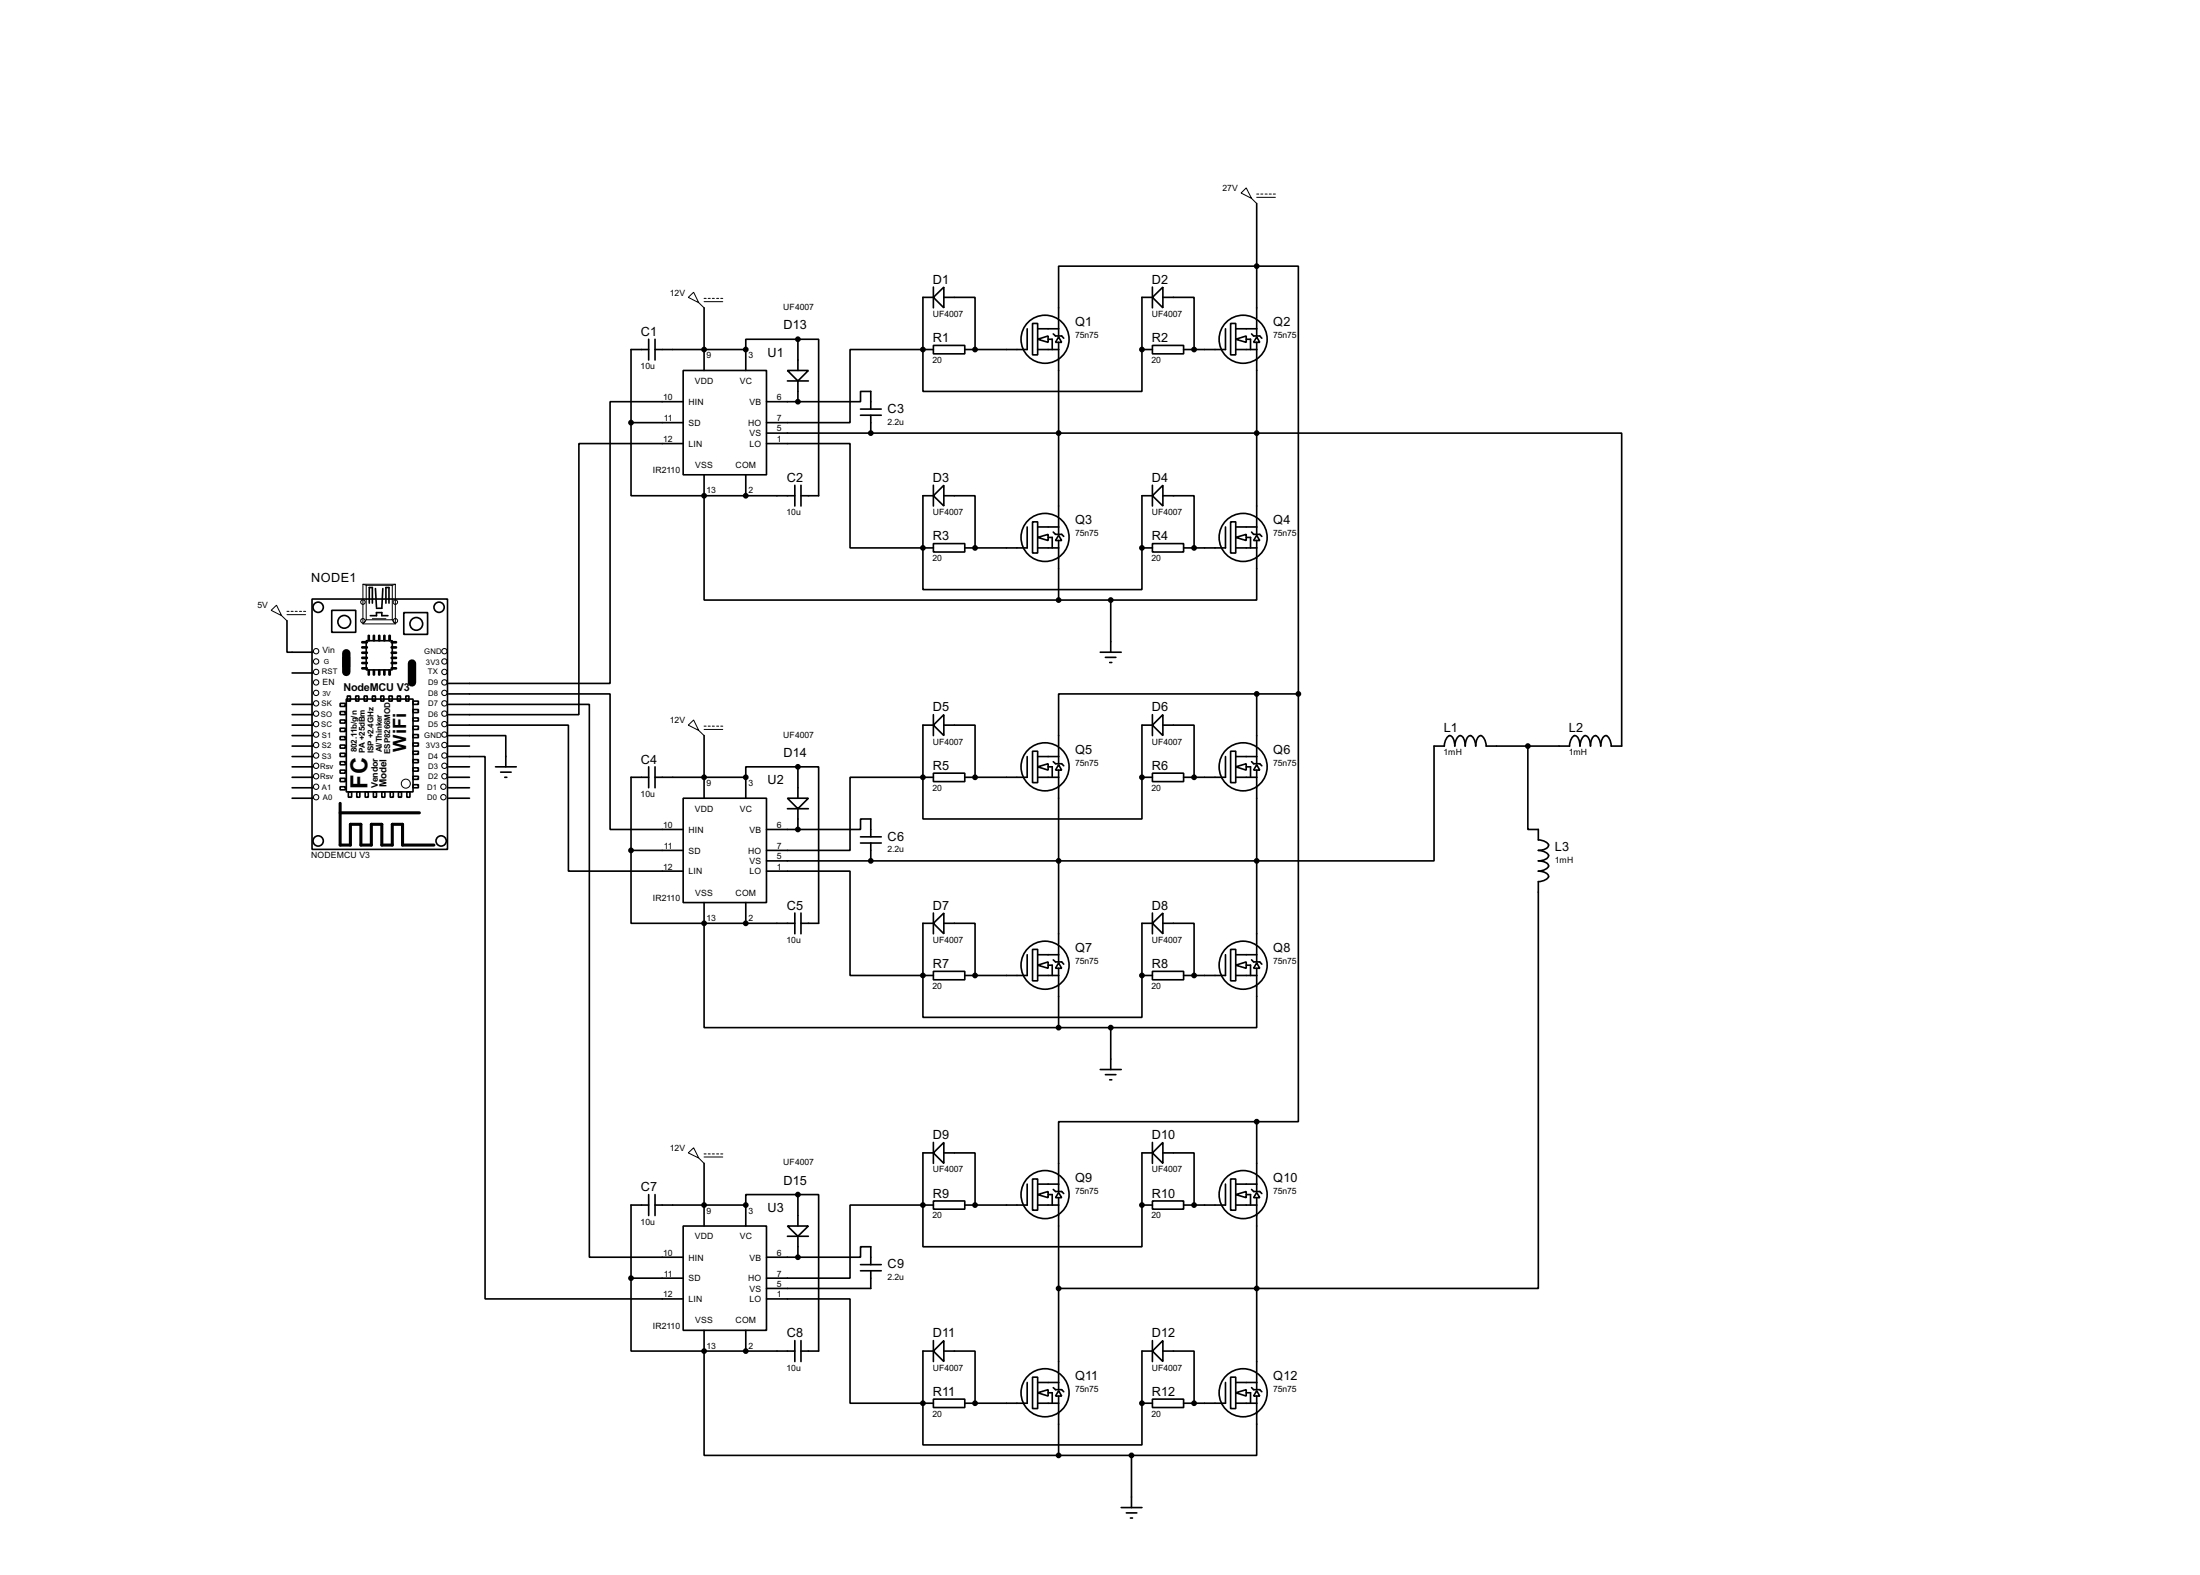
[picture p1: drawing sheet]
<svg xmlns="http://www.w3.org/2000/svg" width="536mm" height="383mm" viewBox="0 0 536 383" stroke-linecap="round" stroke-linejoin="round" font-family="sans-serif">
<g fill="none" stroke="#000" stroke-width=".4">
<path d="M306.1 49.6v27.9M171.5 75v15.2M227.4 72.4l2.5-2.5v5.1zM227.4 72.4h-2.6v12.7M227.4 69.9v5.1M229.9 72.4h7.6v12.7M251.5 78.8h1.3v7.6h-1.3zM257.9 77.5v-12.7h58.4v104.2M257.9 77.8v4M280.7 72.4l2.6-2.5v5.1zM280.7 72.4h-2.5v12.7M280.7 69.9v5.1"/>
<path d="M283.3 72.4h7.6v12.7M299.8 78.8h1.2v7.6h-1.2zM306.1 77.8v4M158 85.1h-4.3v17.8M158 82.6v5.1M159.6 85.1h22.1M159.6 82.6v5.1M166.4 90.2h20.3v25.4h-20.3zM166.4 97.8h-17.8v68.6h-39.3M181.7 85.1v5.1M186.7 97.8h7.7M191.8 90.2h5.1l-2.5 2.6z"/>
<path d="M191.8 92.8h5.1M194.4 97.8h15.2v-2.5h2.5v4.3M194.4 82.6h-12.7v2.5M194.4 82.6h5v38.1h-4.3M194.4 82.6v7.6M194.4 92.8v5M209.6 99.6h5.1M224.8 85.1v10.2h53.4v-10.2M224.8 85.1h-17.7v17.8h-20.4M224.8 85.1h2.6M227.4 84.1h7.6v2.1h-7.6zM250.2 80.1v5h-15.2"/>
<path d="M252.8 82.6l2.5-.8v1.6zM252.8 85.1h5.1M252.8 80.1h5.1M255.3 82.6h1v2.5M256.6 81.3l.5 .5h1.5l.5 .6M257.9 82.1l.7 1.3h-1.5zM257.9 83.4v42.4M278.2 85.1h2.5M280.7 84.1h7.6v2.1h-7.6zM298.5 80.1v5h-10.2M301 82.6l2.6-.8v1.6zM301 85.1h5.1"/>
<path d="M301 80.1h5.1M303.6 82.6h1v2.5M304.9 81.3l.5 .5h1.5l.5 .6M306.1 82.1l.8 1.3h-1.5zM306.1 83.4v42.4M153.7 102.9v17.8h17.8M153.7 102.9h12.7M166.4 108h-25.4v66h-31.7M171.5 115.6v5.1M181.7 115.6v5.1M186.7 108h20.4v25.4h17.7M186.7 105.5h208.3v76.2h-2.5l-.3-1.3a1.29 1.29 0 0 0-1.4-1.2 2.8 2.8 0 0 0-.9 2.5l-.2-1.3a1.29 1.29 0 0 0-1.4-1.2 2.8 2.8 0 0 0-.9 2.5v-.7a2.06 2.06 0 0 0-1.3-1.9 2.68 2.68 0 0 0-1.2 2.6l-.1-.7a2 2 0 0 0-1.2-1.9 2.68 2.68 0 0 0-1.3 2.6h-20.3a2.7 2.7 0 0 0-1.3-2.6 2.31 2.31 0 0 0-1.2 2.6 2.61 2.61 0 0 0-1.3-2.6 2.31 2.31 0 0 0-1.3 2.6v-.7a2.03 2.03 0 0 0-1.2-1.9 2.61 2.61 0 0 0-1.3 2.6l-.1-.7a2.03 2.03 0 0 0-1.2-1.9 2.7 2.7 0 0 0-1.3 2.6h-2.5v27.9h-162.6"/>
<path d="M193.6 118.2v5M195.1 118.2v5M209.6 101.1h5.1M212.1 101.1v4.4M227.4 118.2v5M229.9 118.2v5l-2.5-2.5zM280.7 118.2v5M283.3 118.2v5l-2.6-2.5zM171.5 120.7v25.4h86.4M171.5 120.7h22.1M224.8 133.4v10.2h53.4v-10.2M224.8 133.4h2.6"/>
<path d="M227.4 132.4h7.6v2h-7.6zM227.4 120.7h-2.6v12.7M229.9 120.7h7.6v12.7M250.2 128.3v5.1h-15.2M251.5 127.1h1.3v7.6h-1.3zM252.8 130.9l2.5-.8v1.5zM252.8 133.4h5.1M252.8 128.3h5.1M255.3 130.9h1v2.5M256.6 129.6l.5 .5h1.5l.5 .5M257.9 130.4l.7 1.2h-1.5zM257.9 126v4.1"/>
<path d="M257.9 131.6v14.5M278.2 133.4h2.5M280.7 132.4h7.6v2h-7.6zM280.7 120.7h-2.5v12.7M283.3 120.7h7.6v12.7M298.5 128.3v5.1h-10.2M299.8 127.1h1.2v7.6h-1.2zM301 130.9l2.6-.8v1.5zM301 133.4h5.1M301 128.3h5.1M303.6 130.9h1v2.5M304.9 129.6l.5 .5h1.5l.5 .5"/>
<path d="M306.1 130.4l.8 1.2h-1.5zM306.1 131.6v14.5h-35.5M306.1 126v4.1M69.9 151.2v7.6h6.4M76 145.9h33v60.9h-33zM80.8 148.6h5.9v5.4h-5.9zM88.2 158.8h1.3v.3h-1.3zM88.2 157.5h1.3v.3h-1.3zM88.2 156.3h1.3v.2h-1.3zM89.2 156h6.4v7.1h-6.4zM89.7 154.7h.3v1.3h-.3zM90 146.9v-3.8h.7v3.8"/>
<path d="M90.2 149.9h1.5v-.7h1.3v.7h1.5M91 154.7h.2v1.3h-.2zM91.5 143.3l.2 4.6M92.3 154.7h.2v1.3h-.2zM93.3 143.3l-.3 4.8h-1.3M93.5 154.7h.3v1.3h-.3zM94 146.9v-3.8h.8v3.8M94.8 154.7h.3v1.3h-.3zM95.3 158.8h1.3v.3h-1.3zM95.3 157.5h1.3v.3h-1.3zM95.3 156.3h1.3v.2h-1.3zM98.4 149.2h5.8v5.3h-5.8z"/>
<path d="M257.9 146.1h12.7M268 158.8h5.1M270.6 146.1v12.7M71.2 176.6h5.1M71.2 174h5.1M71.2 171.5h5.1M71.2 179.1h5.1M71.2 163.9h5.1M82.9 179.4h1.2v.7h-1.2zM82.9 177.3h1.2v.8h-1.2zM82.9 175.3h1.2v.8h-1.2zM82.9 173.3h1.2v.7h-1.2z"/>
<path d="M82.9 171.3h1.2v.7h-1.2zM83.6 160.1h1.5v2.3h-1.5zM84.4 170.2h16.2v22.6h-16.2zM84.6 169.5h.8v1.2h-.8zM86.7 169.5h.7v1.2h-.7zM88.2 162.6h1.3v.3h-1.3zM88.2 161.3h1.3v.3h-1.3zM88.2 160.1h1.3v.2h-1.3zM88.7 169.5h.8v1.2h-.8zM89.7 163.1h.3v1.3h-.3zM90.7 169.5h.8v1.2h-.8zM91 163.1h.2v1.3h-.2z"/>
<path d="M92.3 163.1h.2v1.3h-.2zM92.8 169.5h.7v1.2h-.7zM93.5 163.1h.3v1.3h-.3zM94.8 163.1h.3v1.3h-.3zM94.8 169.5h.8v1.2h-.8zM95.3 162.6h1.3v.3h-1.3zM95.3 161.3h1.3v.3h-1.3zM95.3 160.1h1.3v.2h-1.3zM96.8 169.5h.8v1.2h-.8zM98.9 169.5h.7v1.2h-.7zM99.6 162.6h1.5v2.3h-1.5zM100.6 178.9h1.3v.7h-1.3z"/>
<path d="M100.6 176.8h1.3v.8h-1.3zM100.6 174.8h1.3v.8h-1.3zM100.6 172.8h1.3v.7h-1.3zM100.6 170.7h1.3v.8h-1.3zM109.3 169h39.3v33h17.8M109.3 171.5h34.3v134.6h22.8M109.3 176.6h29.2v35.5h27.9M109.3 179.1h13.9v7.6M171.5 179.1v15.3M227.4 176.6h-2.6v12.7M227.4 174v5.1M229.9 174v5.1l-2.5-2.5z"/>
<path d="M229.9 176.6h7.6v12.7M269.3 160.1h2.5M270.3 161.3h.5M280.7 176.6h-2.5v12.7M280.7 174v5.1M283.3 174v5.1l-2.6-2.5zM283.3 176.6h7.6v12.7M306.1 169h-48.2v12.7M306.1 169v12.7M306.1 169h10.2M316.3 169v104.1h-10.2M71.2 189.3h5.1"/>
<path d="M71.2 181.7h5.1M71.2 184.2h5.1M71.2 186.7h5.1M71.2 194.4h5.1M71.2 191.8h5.1M82.9 191.6h1.2v.7h-1.2zM82.9 189.5h1.2v.8h-1.2zM82.9 187.5h1.2v.8h-1.2zM82.9 185.5h1.2v.7h-1.2zM82.9 183.4h1.2v.8h-1.2zM82.9 181.4h1.2v.8h-1.2zM84.9 192.8h.8v1.3h-.8z"/>
<path d="M86.9 192.8h.8v1.3h-.8zM89 192.8h.7v1.3h-.7zM91 192.8h.7v1.3h-.7zM93 192.8h.8v1.3h-.8zM95.1 192.8h.7v1.3h-.7zM97.1 192.8h.7v1.3h-.7zM99.1 192.8h.8v1.3h-.8zM100.6 191.1h1.3v.7h-1.3zM100.6 189h1.3v.8h-1.3zM100.6 187h1.3v.8h-1.3zM100.6 185h1.3v.7h-1.3zM100.6 182.9h1.3v.8h-1.3z"/>
<path d="M100.6 180.9h1.3v.8h-1.3zM109.3 184.2h8.9v132.1h48.2M109.3 189.3h5.1M109.3 181.7h5.1M109.3 186.7h5.1M109.3 194.4h5.1M109.3 191.8h5.1M120.7 186.7h5.1M122 188h2.5M123 189.3h.5M158 189.3h-4.3v17.8M158 186.7v5.1"/>
<path d="M159.6 189.3h22.1M159.6 186.7v5.1M166.4 194.4h20.3v25.4h-20.3zM181.7 189.3v5.1M191.8 194.4h5.1l-2.5 2.5zM191.8 196.9h5.1M194.4 186.7h-12.7v2.6M194.4 186.7h5v38.1h-4.3M194.4 186.7v7.7M194.4 196.9v5.1M224.8 189.3v10.1h53.4v-10.1M224.8 189.3h-17.7v17.8h-20.4"/>
<path d="M224.8 189.3h2.6M227.4 188.3h7.6v2h-7.6zM250.2 184.2v5.1h-15.2M251.5 182.9h1.3v7.7h-1.3zM252.8 186.7l2.5-.7v1.5zM252.8 189.3h5.1M252.8 184.2h5.1M255.3 186.7h1v2.6M256.6 185.5l.5 .5h1.5l.5 .5M257.9 186.2l.7 1.3h-1.5zM257.9 181.9v4.1M257.9 187.5v42.4"/>
<path d="M278.2 189.3h2.5M280.7 188.3h7.6v2h-7.6zM298.5 184.2v5.1h-10.2M299.8 182.9h1.2v7.7h-1.2zM301 186.7l2.6-.7v1.5zM301 189.3h5.1M301 184.2h5.1M303.6 186.7h1v2.6M304.9 185.5l.5 .5h1.5l.5 .5M306.1 186.2l.8 1.3h-1.5zM306.1 181.9v4.1M306.1 187.5v42.4"/>
<path d="M372.2 181.7v20.3h2.5v2.5l1.2 .2a1.3 1.3 0 0 1 1.2 1.4 2.69 2.69 0 0 1-2.4 1l1.2 .2a1.29 1.29 0 0 1 1.2 1.4 2.75 2.75 0 0 1-2.4 .9h.6a2.01 2.01 0 0 1 1.9 1.3 2.65 2.65 0 0 1-2.5 1.2h.6a2.05 2.05 0 0 1 1.9 1.3 2.65 2.65 0 0 1-2.5 1.3v99h-116.8M153.7 207.1v17.7h17.8M153.7 207.1h12.7M171.5 219.8v5M181.7 219.8v5M186.7 212.1h20.4v25.4h17.7M186.7 202h7.7M194.4 202h15.2v-2.6h2.5v4.4M209.6 205.3h5.1M209.6 203.8h5.1M212.1 205.3v4.3M171.5 224.8v25.4h86.4"/>
<path d="M171.5 224.8h22.1M193.6 222.3v5.1M195.1 222.3v5.1M224.8 237.5v10.2h53.4v-10.2M224.8 237.5h2.6M227.4 236.5h7.6v2.1h-7.6zM227.4 224.8l2.5-2.5v5.1zM227.4 224.8h-2.6v12.7M227.4 222.3v5.1M229.9 224.8h7.6v12.7M250.2 232.5v5h-15.2M251.5 231.2h1.3v7.6h-1.3z"/>
<path d="M252.8 235l2.5-.8v1.6zM252.8 237.5h5.1M252.8 232.5h5.1M255.3 235h1v2.5M256.6 233.7l.5 .5h1.5l.5 .6M257.9 234.5l.7 1.3h-1.5zM257.9 230.2v4M257.9 235.8v14.4M278.2 237.5h2.5M280.7 236.5h7.6v2.1h-7.6zM280.7 224.8l2.6-2.5v5.1zM280.7 224.8h-2.5v12.7"/>
<path d="M280.7 222.3v5.1M283.3 224.8h7.6v12.7M298.5 232.5v5h-10.2M299.8 231.2h1.2v7.6h-1.2zM301 235l2.6-.8v1.6zM301 237.5h5.1M301 232.5h5.1M303.6 235h1v2.5M304.9 233.7l.5 .5h1.5l.5 .6M306.1 234.5l.8 1.3h-1.5zM306.1 235.8v14.4h-35.5M306.1 230.2v4"/>
<path d="M257.9 250.2h12.7M270.6 250.2v10.2M227.4 278.2v5.1M229.9 278.2v5.1l-2.5-2.6zM268 260.4h5.1M269.3 261.7h2.5M270.3 262.9h.5M280.7 278.2v5.1M306.1 273.1h-48.2v12.7M306.1 273.1v12.7M158 293.4h-4.3v17.8M158 290.9v5.1"/>
<path d="M159.6 293.4h22.1M159.6 290.9v5.1M166.4 298.5h20.3v25.4h-20.3zM171.5 283.3v15.2M181.7 293.4v5.1M191.8 298.5h5.1l-2.5 2.5zM194.4 290.9h-12.7v2.5M194.4 290.9h5v38.1h-4.3M194.4 290.9v7.6M224.8 293.4v10.2h53.4v-10.2M224.8 293.4h-17.7v17.8h-20.4M224.8 293.4h2.6"/>
<path d="M227.4 292.4h7.6v2h-7.6zM227.4 280.7h-2.6v12.7M229.9 280.7h7.6v12.7M250.2 288.3v5.1h-15.2M251.5 287.1h1.3v7.6h-1.3zM252.8 290.9l2.5-.8v1.5zM252.8 293.4h5.1M252.8 288.3h5.1M255.3 290.9h1v2.5M256.6 289.6l.5 .5h1.5l.5 .5M257.9 290.4l.7 1.2h-1.5zM257.9 286.1v4"/>
<path d="M257.9 291.6v42.5M278.2 293.4h2.5M280.7 292.4h7.6v2h-7.6zM280.7 280.7l2.6-2.5v5.1zM280.7 280.7h-2.5v12.7M283.3 280.7h7.6v12.7M298.5 288.3v5.1h-10.2M299.8 287.1h1.2v7.6h-1.2zM301 290.9l2.6-.8v1.5zM301 293.4h5.1M301 288.3h5.1M303.6 290.9h1v2.5"/>
<path d="M304.9 289.6l.5 .5h1.5l.5 .5M306.1 290.4l.8 1.2h-1.5zM306.1 286.1v4M306.1 291.6v42.5M153.7 311.2v17.8h17.8M153.7 311.2h12.7M186.7 316.3h20.4v25.4h17.7M186.7 306.1h7.7M191.8 301h5.1M194.4 306.1h15.2v-2.5h2.5v4.3M194.4 301v5.1M209.6 309.4h5.1"/>
<path d="M209.6 307.9h5.1M212.1 309.4v4.3h-25.4M171.5 329v25.4h86.4M171.5 323.9v5.1M171.5 329h22.1M181.7 323.9v5.1M193.6 326.4v5.1M195.1 326.4v5.1M227.4 329h-2.6v12.7M227.4 326.4v5.1M229.9 326.4v5.1l-2.5-2.5zM229.9 329h7.6v12.7"/>
<path d="M250.2 336.6v5.1h-15.2M251.5 335.3h1.3v7.7h-1.3zM252.8 339.1l2.5-.7v1.5zM252.8 336.6h5.1M255.3 339.1h1v2.6M256.6 337.9l.5 .5h1.5l.5 .5M257.9 338.6l.7 1.3h-1.5zM257.9 334.3v4.1M257.9 339.9v14.5M280.7 329h-2.5v12.7M280.7 326.4v5.1M283.3 326.4v5.1l-2.6-2.5z"/>
<path d="M283.3 329h7.6v12.7M298.5 336.6v5.1h-10.2M299.8 335.3h1.2v7.7h-1.2zM301 339.1l2.6-.7v1.5zM301 336.6h5.1M303.6 339.1h1v2.6M304.9 337.9l.5 .5h1.5l.5 .5M306.1 338.6l.8 1.3h-1.5zM306.1 339.9v14.5h-30.5M306.1 334.3v4.1M224.8 341.7v10.1h53.4v-10.1M224.8 341.7h2.6"/>
<path d="M227.4 340.7h7.6v2h-7.6zM252.8 341.7h5.1M257.9 354.4h17.7M275.6 354.4v12.7M278.2 341.7h2.5M280.7 340.7h7.6v2h-7.6zM301 341.7h5.1M273.1 367.1h5.1M274.4 368.4h2.5M275.4 369.6h.5"/>
<circle cx="254.5" cy="82.6" r="5.9"/>
<circle cx="302.8" cy="82.6" r="5.9"/>
<circle cx="254.5" cy="130.9" r="5.9"/>
<circle cx="302.8" cy="130.9" r="5.9"/>
<circle cx="77.5" cy="147.9" r="1.25"/>
<circle cx="83.8" cy="151.4" r="1.55"/>
<circle cx="101.4" cy="151.9" r="1.55"/>
<circle cx="106.9" cy="147.9" r="1.25"/>
<circle cx="254.5" cy="186.7" r="5.9"/>
<circle cx="302.8" cy="186.7" r="5.9"/>
<circle cx="77.5" cy="204.8" r="1.25"/>
<circle cx="107.4" cy="204.8" r="1.25"/>
<circle cx="254.5" cy="235" r="5.9"/>
<circle cx="302.8" cy="235" r="5.9"/>
<circle cx="254.5" cy="290.9" r="5.9"/>
<circle cx="302.8" cy="290.9" r="5.9"/>
<circle cx="254.5" cy="339.1" r="5.9"/>
<circle cx="302.8" cy="339.1" r="5.9"/>
</g>
<g fill="#000">
<circle cx="171.5" cy="85.1" r=".2"/>
<circle cx="181.7" cy="85.1" r=".2"/>
<circle cx="224.8" cy="85.1" r=".2"/>
<circle cx="237.5" cy="85.1" r=".2"/>
<circle cx="278.2" cy="85.1" r=".2"/>
<circle cx="290.9" cy="85.1" r=".2"/>
<circle cx="212.1" cy="105.5" r=".2"/>
<circle cx="171.5" cy="120.7" r=".2"/>
<circle cx="181.7" cy="120.7" r=".2"/>
<circle cx="224.8" cy="133.4" r=".2"/>
<circle cx="237.5" cy="133.4" r=".2"/>
<circle cx="278.2" cy="133.4" r=".2"/>
<circle cx="290.9" cy="133.4" r=".2"/>
<circle cx="171.5" cy="189.3" r=".2"/>
<circle cx="181.7" cy="189.3" r=".2"/>
<circle cx="224.8" cy="189.3" r=".2"/>
<circle cx="237.5" cy="189.3" r=".2"/>
<circle cx="278.2" cy="189.3" r=".2"/>
<circle cx="290.9" cy="189.3" r=".2"/>
<circle cx="212.1" cy="209.6" r=".2"/>
<circle cx="171.5" cy="224.8" r=".2"/>
<circle cx="181.7" cy="224.8" r=".2"/>
<circle cx="224.8" cy="237.5" r=".2"/>
<circle cx="237.5" cy="237.5" r=".2"/>
<circle cx="278.2" cy="237.5" r=".2"/>
<circle cx="290.9" cy="237.5" r=".2"/>
<circle cx="171.5" cy="293.4" r=".2"/>
<circle cx="181.7" cy="293.4" r=".2"/>
<circle cx="224.8" cy="293.4" r=".2"/>
<circle cx="237.5" cy="293.4" r=".2"/>
<circle cx="278.2" cy="293.4" r=".2"/>
<circle cx="290.9" cy="293.4" r=".2"/>
<circle cx="171.5" cy="329" r=".2"/>
<circle cx="181.7" cy="329" r=".2"/>
<circle cx="224.8" cy="341.7" r=".2"/>
<circle cx="237.5" cy="341.7" r=".2"/>
<circle cx="278.2" cy="341.7" r=".2"/>
<circle cx="290.9" cy="341.7" r=".2"/>
</g>
<g fill="#000" stroke="#000" stroke-width=".4">
<circle cx="306.1" cy="64.8" r=".5"/>
<circle cx="171.5" cy="85.1" r=".5"/>
<circle cx="181.6" cy="85.1" r=".5"/>
<circle cx="194.3" cy="82.6" r=".5"/>
<circle cx="194.3" cy="97.8" r=".5"/>
<circle cx="224.8" cy="85.1" r=".5"/>
<circle cx="237.5" cy="85.1" r=".5"/>
<circle cx="278.1" cy="85.1" r=".5"/>
<circle cx="290.8" cy="85.1" r=".5"/>
<circle cx="153.7" cy="102.9" r=".5"/>
<circle cx="212.1" cy="105.5" r=".5"/>
<circle cx="257.8" cy="105.5" r=".5"/>
<circle cx="306.1" cy="105.5" r=".5"/>
<circle cx="171.5" cy="120.7" r=".5"/>
<circle cx="181.6" cy="120.7" r=".5"/>
<circle cx="224.8" cy="133.4" r=".5"/>
<circle cx="237.5" cy="133.4" r=".5"/>
<circle cx="278.1" cy="133.4" r=".5"/>
<circle cx="290.8" cy="133.4" r=".5"/>
<circle cx="257.8" cy="146.1" r=".5"/>
<circle cx="270.5" cy="146.1" r=".5"/>
<circle cx="306.1" cy="169" r=".5"/>
<circle cx="316.2" cy="169" r=".5"/>
<circle cx="171.5" cy="189.3" r=".5"/>
<circle cx="181.6" cy="189.3" r=".5"/>
<circle cx="194.3" cy="186.7" r=".5"/>
<circle cx="224.8" cy="189.3" r=".5"/>
<circle cx="237.5" cy="189.3" r=".5"/>
<circle cx="278.1" cy="189.3" r=".5"/>
<circle cx="290.8" cy="189.3" r=".5"/>
<circle cx="372.1" cy="181.7" r=".5"/>
<circle cx="153.7" cy="207.1" r=".5"/>
<circle cx="194.3" cy="202" r=".5"/>
<circle cx="212.1" cy="209.6" r=".5"/>
<circle cx="257.8" cy="209.6" r=".5"/>
<circle cx="306.1" cy="209.6" r=".5"/>
<circle cx="171.5" cy="224.8" r=".5"/>
<circle cx="181.6" cy="224.8" r=".5"/>
<circle cx="224.8" cy="237.5" r=".5"/>
<circle cx="237.5" cy="237.5" r=".5"/>
<circle cx="278.1" cy="237.5" r=".5"/>
<circle cx="290.8" cy="237.5" r=".5"/>
<circle cx="257.8" cy="250.2" r=".5"/>
<circle cx="270.5" cy="250.2" r=".5"/>
<circle cx="306.1" cy="273.1" r=".5"/>
<circle cx="171.5" cy="293.4" r=".5"/>
<circle cx="181.6" cy="293.4" r=".5"/>
<circle cx="194.3" cy="290.9" r=".5"/>
<circle cx="224.8" cy="293.4" r=".5"/>
<circle cx="237.5" cy="293.4" r=".5"/>
<circle cx="278.1" cy="293.4" r=".5"/>
<circle cx="290.8" cy="293.4" r=".5"/>
<circle cx="153.7" cy="311.2" r=".5"/>
<circle cx="194.3" cy="306.1" r=".5"/>
<circle cx="257.8" cy="313.7" r=".5"/>
<circle cx="306.1" cy="313.7" r=".5"/>
<circle cx="171.5" cy="329" r=".5"/>
<circle cx="181.6" cy="329" r=".5"/>
<circle cx="224.8" cy="341.7" r=".5"/>
<circle cx="237.5" cy="341.7" r=".5"/>
<circle cx="257.8" cy="354.4" r=".5"/>
<circle cx="275.6" cy="354.4" r=".5"/>
<circle cx="278.1" cy="341.7" r=".5"/>
<circle cx="290.8" cy="341.7" r=".5"/>
</g>
<g fill="none" stroke="#000" stroke-width=".24">
<path d="M303.6 45.8l1.3 2.5-2.6-1.3zM304.9 48.3l1.2 1.3M306.1 47.3h.5M306.1 48.1h4.6M307.1 47.3h.5M308.2 47.3h.5M309.2 47.3h.5M310.2 47.3h.5M167.7 72.4l1.3-1.2 1.2 2.5zM170.2 73.7l1.3 1.3M171.5 72.7h.5M171.5 73.5h4.6"/>
<path d="M172.5 72.7h.5M173.5 72.7h.5M174.6 72.7h.5M175.6 72.7h.5M66.1 148.6l1.3-1.2 1.2 2.5zM68.6 149.9l1.3 1.3M69.9 148.9h.5M69.9 149.7h4.6M70.9 148.9h.5M71.9 148.9h.5M73 148.9h.5M74 148.9h.5"/>
<path d="M88.4 142.3h7.9v9.6h-7.9zM88.4 142.3l.8 .2M89.2 142.5h6.4v8.4h-6.4zM89.2 150.9l-.8 1M90.7 150.7h3.3M95.6 150.9l.7 1M96.3 142.3l-.7 .2M167.7 176.6l1.3-1.3 1.2 2.6zM170.2 177.9l1.3 1.2M171.5 176.8h.5M171.5 177.6h4.6M172.5 176.8h.5"/>
<path d="M173.5 176.8h.5M174.6 176.8h.5M175.6 176.8h.5M167.7 280.7l1.3-1.2 1.2 2.5zM170.2 282l1.3 1.3M171.5 281h.5M171.5 281.7h4.6M172.5 281h.5M173.5 281h.5M174.6 281h.5M175.6 281h.5"/>
<circle cx="88.4" cy="151.2" r=".55"/>
<circle cx="88.4" cy="146.6" r=".55"/>
<circle cx="96.3" cy="146.6" r=".55"/>
<circle cx="96.3" cy="151.2" r=".55"/>
<circle cx="98.8" cy="190.8" r="1.1"/>
</g>
<g fill="none" stroke="#000" stroke-width=".25">
<circle cx="77" cy="158.6" r=".65"/>
<circle cx="108.2" cy="158.6" r=".65"/>
<circle cx="77" cy="161.1" r=".65"/>
<circle cx="77" cy="166.2" r=".65"/>
<circle cx="77" cy="171.3" r=".65"/>
<circle cx="77" cy="168.7" r=".65"/>
<circle cx="77" cy="178.9" r=".65"/>
<circle cx="77" cy="163.6" r=".65"/>
<circle cx="77" cy="173.8" r=".65"/>
<circle cx="77" cy="176.3" r=".65"/>
<circle cx="108.2" cy="171.3" r=".65"/>
<circle cx="108.2" cy="176.3" r=".65"/>
<circle cx="108.2" cy="161.1" r=".65"/>
<circle cx="108.2" cy="163.6" r=".65"/>
<circle cx="108.2" cy="173.8" r=".65"/>
<circle cx="108.2" cy="168.7" r=".65"/>
<circle cx="108.2" cy="166.2" r=".65"/>
<circle cx="108.2" cy="178.9" r=".65"/>
<circle cx="77" cy="191.6" r=".65"/>
<circle cx="77" cy="186.5" r=".65"/>
<circle cx="77" cy="194.1" r=".65"/>
<circle cx="77" cy="189" r=".65"/>
<circle cx="77" cy="181.4" r=".65"/>
<circle cx="77" cy="184" r=".65"/>
<circle cx="108" cy="194.1" r=".65"/>
<circle cx="108" cy="191.6" r=".65"/>
<circle cx="108.2" cy="189" r=".65"/>
<circle cx="108.2" cy="186.5" r=".65"/>
<circle cx="108.2" cy="181.4" r=".65"/>
<circle cx="108.2" cy="184" r=".65"/>
</g>
<path d="M84.4 159.1v4.5M100.4 161.6v4.6" fill="none" stroke="#000" stroke-width="2.1"/>
<path d="M82.9 195.6v10.2h2.5v-5.1h2.5v5.1h2.6v-5.1h2.5v5.1h2.6v-5.1h2.5v5.1h7.6M82.9 197.9h19.3" fill="none" stroke="#000" stroke-width=".75"/>
<text font-size="6.5" x="89.5" y="192.1" transform="rotate(-90 89.5 192.1)">FC</text>
<text font-size="5" x="99" y="183" transform="rotate(-90 99 183)">WiFi</text>
<g font-size="3.5">
<text x="227.2" y="69.1">D1</text>
<text x="280.6" y="69.1">D2</text>
<text x="156.1" y="81.8">C1</text>
<text x="190.8" y="80.2">D13</text>
<text x="227.2" y="83.3">R1</text>
<text x="261.9" y="79.5">Q1</text>
<text x="280.6" y="83.3">R2</text>
<text x="310.2" y="79.5">Q2</text>
<text x="187" y="86.8">U1</text>
<text x="216.2" y="100.5">C3</text>
<text x="191.7" y="117.4">C2</text>
<text x="227.2" y="117.4">D3</text>
<text x="280.6" y="117.4">D4</text>
<text x="227.2" y="131.6">R3</text>
<text x="261.9" y="127.7">Q3</text>
<text x="280.6" y="131.6">R4</text>
<text x="310.2" y="127.7">Q4</text>
<text x="75.8" y="141.6">NODE1</text>
<text x="227.2" y="173.2">D5</text>
<text x="280.6" y="173.2">D6</text>
<text x="351.7" y="178.3">L1</text>
<text x="382.2" y="178.3">L2</text>
<text x="156.1" y="185.9">C4</text>
<text x="190.8" y="184.4">D14</text>
<text x="261.9" y="183.6">Q5</text>
<text x="310.2" y="183.6">Q6</text>
<text x="187" y="191">U2</text>
<text x="227.2" y="187.5">R5</text>
<text x="280.6" y="187.5">R6</text>
<text x="216.2" y="204.7">C6</text>
<text x="378.8" y="207.2">L3</text>
<text x="191.7" y="221.5">C5</text>
<text x="227.2" y="221.5">D7</text>
<text x="280.6" y="221.5">D8</text>
<text x="261.9" y="231.9">Q7</text>
<text x="310.2" y="231.9">Q8</text>
<text x="227.2" y="235.7">R7</text>
<text x="280.6" y="235.7">R8</text>
<text x="227.2" y="277.4">D9</text>
<text x="280.6" y="277.4">D10</text>
<text x="261.9" y="287.7">Q9</text>
<text x="310.2" y="287.7">Q10</text>
<text x="156.1" y="290.1">C7</text>
<text x="190.8" y="288.5">D15</text>
<text x="227.2" y="291.6">R9</text>
<text x="280.6" y="291.6">R10</text>
<text x="187" y="295.2">U3</text>
<text x="216.2" y="308.8">C9</text>
<text x="191.7" y="325.6">C8</text>
<text x="227.2" y="325.6">D11</text>
<text x="280.6" y="325.6">D12</text>
<text x="261.9" y="336">Q11</text>
<text x="310.2" y="336">Q12</text>
<text x="227.2" y="339.9">R11</text>
<text x="280.6" y="339.9">R12</text>
</g>
<text font-size="3" x="83.6" y="168.2">NodeMCU V3</text>
<text font-size="2.7" x="94.1" y="191.5" transform="rotate(-90 94.1 191.5)">Model</text>
<text font-size="2.5" x="92" y="191.8" transform="rotate(-90 92 191.8)">Vendor</text>
<g font-size="2.4">
<text x="297.8" y="46.6">27V</text>
<text x="163.2" y="72">12V</text>
<text x="190.8" y="75.5">UF4007</text>
<text x="227.2" y="77.2">UF4007</text>
<text x="280.5" y="77.2">UF4007</text>
<text x="261.9" y="82.4">75n75</text>
<text x="310.1" y="82.4">75n75</text>
<text x="156.1" y="89.9">10u</text>
<text x="172.1" y="87.3">9</text>
<text x="182.3" y="87.3">3</text>
<text x="227.2" y="88.4">20</text>
<text x="280.5" y="88.4">20</text>
<text x="169.2" y="93.5">VDD</text>
<text x="180.2" y="93.5">VC</text>
<text x="161.6" y="97.4">10</text>
<text x="167.7" y="98.6">HIN</text>
<text x="182.6" y="98.6">VB</text>
<text x="189.3" y="97.4">6</text>
<text x="161.6" y="107.6">12</text>
<text x="161.7" y="102.5">11</text>
<text x="167.7" y="103.7">SD</text>
<text x="182.2" y="103.7">HO</text>
<text x="182.6" y="106.3">VS</text>
<text x="189.3" y="102.5">7</text>
<text x="189.3" y="105.1">5</text>
<text x="189.3" y="107.6">1</text>
<text x="216.2" y="103.5">2.2u</text>
<text x="167.7" y="108.8">LIN</text>
<text x="169.3" y="114">VSS</text>
<text x="179.2" y="114">COM</text>
<text x="182.6" y="108.8">LO</text>
<text x="159" y="115.3">IR2110</text>
<text x="172.1" y="120.2">13</text>
<text x="182.3" y="120.2">2</text>
<text x="191.6" y="125.4">10u</text>
<text x="227.2" y="125.4">UF4007</text>
<text x="280.5" y="125.4">UF4007</text>
<text x="261.9" y="130.6">75n75</text>
<text x="310.1" y="130.6">75n75</text>
<text x="227.2" y="136.6">20</text>
<text x="280.5" y="136.6">20</text>
<text x="62.7" y="148.2">5V</text>
<text x="78.5" y="159.1">Vin</text>
<text x="78.6" y="166.7">EN</text>
<text x="163.2" y="176.1">12V</text>
<text x="190.8" y="179.7">UF4007</text>
<text x="227.2" y="181.3">UF4007</text>
<text x="280.5" y="181.3">UF4007</text>
<text x="351.6" y="183.9">1mH</text>
<text x="382.1" y="183.9">1mH</text>
<text x="172.1" y="191.4">9</text>
<text x="182.3" y="191.4">3</text>
<text x="261.9" y="186.5">75n75</text>
<text x="310.1" y="186.5">75n75</text>
<text x="156.1" y="194">10u</text>
<text x="169.2" y="197.6">VDD</text>
<text x="180.2" y="197.6">VC</text>
<text x="227.2" y="192.5">20</text>
<text x="280.5" y="192.5">20</text>
<text x="161.6" y="201.6">10</text>
<text x="167.7" y="202.8">HIN</text>
<text x="182.6" y="202.8">VB</text>
<text x="189.3" y="201.6">6</text>
<text x="75.8" y="209">NODEMCU V3</text>
<text x="161.7" y="206.7">11</text>
<text x="167.7" y="207.9">SD</text>
<text x="182.2" y="207.9">HO</text>
<text x="189.3" y="206.7">7</text>
<text x="189.3" y="209.2">5</text>
<text x="216.2" y="207.6">2.2u</text>
<text x="161.6" y="211.7">12</text>
<text x="167.7" y="212.9">LIN</text>
<text x="182.6" y="210.4">VS</text>
<text x="182.6" y="212.9">LO</text>
<text x="189.3" y="211.7">1</text>
<text x="378.7" y="210.1">1mH</text>
<text x="159" y="219.4">IR2110</text>
<text x="169.3" y="218.1">VSS</text>
<text x="179.2" y="218.1">COM</text>
<text x="172.1" y="224.3">13</text>
<text x="182.3" y="224.3">2</text>
<text x="191.6" y="229.6">10u</text>
<text x="227.2" y="229.6">UF4007</text>
<text x="280.5" y="229.6">UF4007</text>
<text x="261.9" y="234.8">75n75</text>
<text x="310.1" y="234.8">75n75</text>
<text x="227.2" y="240.8">20</text>
<text x="280.5" y="240.8">20</text>
<text x="163.2" y="280.3">12V</text>
<text x="190.8" y="283.8">UF4007</text>
<text x="227.2" y="285.5">UF4007</text>
<text x="280.5" y="285.5">UF4007</text>
<text x="261.9" y="290.6">75n75</text>
<text x="310.1" y="290.6">75n75</text>
<text x="156.1" y="298.2">10u</text>
<text x="172.1" y="295.6">9</text>
<text x="182.3" y="295.6">3</text>
<text x="227.2" y="296.6">20</text>
<text x="280.5" y="296.6">20</text>
<text x="161.6" y="305.7">10</text>
<text x="169.2" y="301.8">VDD</text>
<text x="180.2" y="301.8">VC</text>
<text x="189.3" y="305.7">6</text>
<text x="161.7" y="310.8">11</text>
<text x="167.7" y="306.9">HIN</text>
<text x="182.6" y="306.9">VB</text>
<text x="189.3" y="310.8">7</text>
<text x="216.2" y="311.7">2.2u</text>
<text x="161.6" y="315.9">12</text>
<text x="167.7" y="317.1">LIN</text>
<text x="167.7" y="312">SD</text>
<text x="182.2" y="312">HO</text>
<text x="182.6" y="314.5">VS</text>
<text x="182.6" y="317.1">LO</text>
<text x="189.3" y="313.3">5</text>
<text x="189.3" y="315.9">1</text>
<text x="159" y="323.6">IR2110</text>
<text x="169.3" y="322.2">VSS</text>
<text x="179.2" y="322.2">COM</text>
<text x="172.1" y="328.4">13</text>
<text x="182.3" y="328.4">2</text>
<text x="191.6" y="333.7">10u</text>
<text x="227.2" y="333.7">UF4007</text>
<text x="280.5" y="333.7">UF4007</text>
<text x="261.9" y="338.9">75n75</text>
<text x="310.1" y="338.9">75n75</text>
<text x="227.2" y="344.9">20</text>
<text x="280.5" y="344.9">20</text>
</g>
<g font-size="2.2">
<text x="86.9" y="183.2" transform="rotate(-90 86.9 183.2)">802.11b/g/n</text>
<text x="88.9" y="183.3" transform="rotate(-90 88.9 183.3)">PA +25dBm</text>
<text x="90.9" y="183.4" transform="rotate(-90 90.9 183.4)">ISP +2.4GHz</text>
<text x="93" y="183.2" transform="rotate(-90 93 183.2)">AI/Thinker</text>
<text x="95" y="183.6" transform="rotate(-90 95 183.6)">ESP8266MOD</text>
</g>
<g font-size="2.1">
<text x="103.3" y="159.3">GND</text>
<text x="103.8" y="161.8">3V3</text>
<text x="78.4" y="164.1">RST</text>
<text x="104.2" y="164.1">TX</text>
<text x="104.3" y="166.9">D9</text>
<text x="78.3" y="172">SK</text>
<text x="104.3" y="172">D7</text>
<text x="104.3" y="169.4">D8</text>
<text x="78.2" y="174.5">SO</text>
<text x="78.2" y="177.1">SC</text>
<text x="78.4" y="179.6">S1</text>
<text x="103.3" y="179.6">GND</text>
<text x="104.3" y="177.1">D5</text>
<text x="104.3" y="174.5">D6</text>
<text x="78.4" y="182.2">S2</text>
<text x="78.4" y="184.7">S3</text>
<text x="103.8" y="182.2">3V3</text>
<text x="104.3" y="184.7">D4</text>
<text x="78" y="187.2">Rsv</text>
<text x="78" y="189.8">Rsv</text>
<text x="104.3" y="189.8">D2</text>
<text x="104.3" y="187.2">D3</text>
<text x="78.4" y="192.3">A1</text>
<text x="78.6" y="194.9">A0</text>
<text x="104" y="192.3">D1</text>
<text x="104" y="194.9">D0</text>
</g>
<g font-size="1.9">
<text x="78.9" y="161.8">G</text>
<text x="78.6" y="169.4">3V</text>
</g>
</svg>
